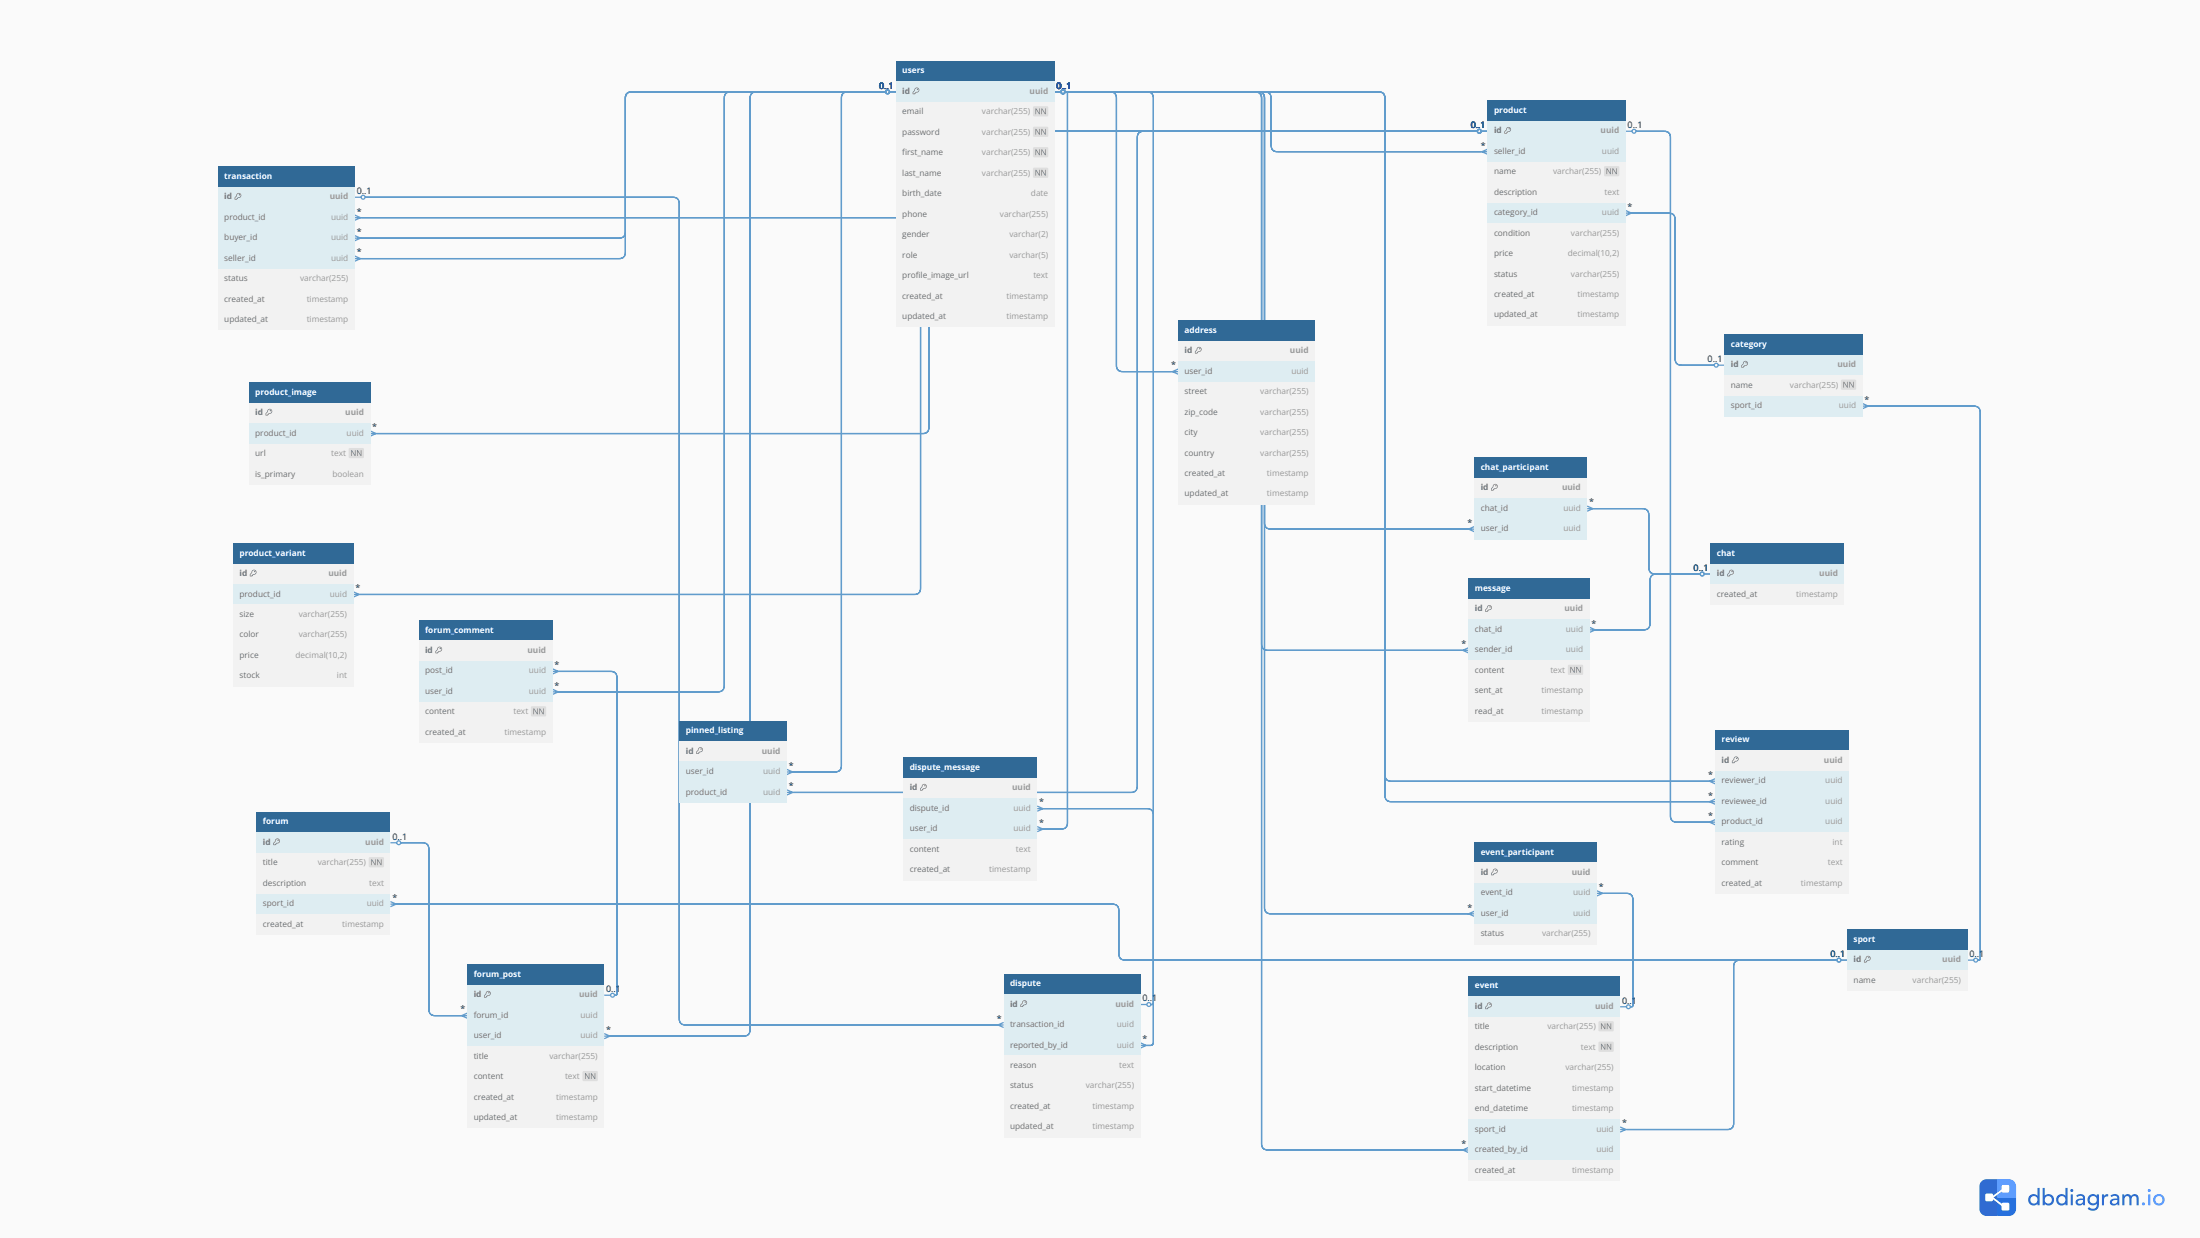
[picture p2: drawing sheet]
<svg xmlns="http://www.w3.org/2000/svg" width="677mm" height="381mm" viewBox="0 0 677 381" stroke-linecap="round" stroke-linejoin="round" font-family="sans-serif">
<path d="M0 0h677.3v381h-677.3z" fill="#fafafa"/>
<path d="M614.9 362.9h3.7a2.15 2.15 0 0 1 2.1 2.2v3.4h-5.8z" fill="#428cff"/>
<path d="M614.9 368.5h5.8v3.6a2.16 2.16 0 0 1-2.1 2.1h-3.7z" fill="#2670de"/>
<path d="M610.1 363.6l1.5-.7h3.3v11.3h-3.3a2.16 2.16 0 0 1-2.2-2.1v-7z" fill="#2161cf"/>
<g fill="#fff">
<path d="M612.5 368.8l4.7-3.4 .3 .5-4.7 3.3z"/>
<path d="M612.8 367.8l4.5 3.5-.3 .4-4.5-3.5z"/>
<path d="M611.4 367.4l1.8-.1 .4 .2v1.8l-.2 .4h-1.8l-.3-.2-.1-1.8zM616.3 364.8l.4-.2 1.7 .1 .2 .3v1.8l-.4 .2h-1.8l-.2-.4zM616.3 370.3l.4-.2 1.7 .1 .2 .4v1.7l-.4 .2h-1.8l-.2-.4z"/>
</g>
<path d="M624.9 368a1.64 1.64 0 0 1 2.4 .1v-2.5h.6v5.3h-.6v-.5a1.71 1.71 0 0 1-2.5 .1 1.71 1.71 0 0 1 .1-2.5zM625 369.3a1.15 1.15 0 0 0 2.3 0 1.15 1.15 0 0 0-2.3 0zM628.9 365.6h.6v2.5a1.68 1.68 0 0 1 2.4 0 1.68 1.68 0 0 1 0 2.3 1.68 1.68 0 0 1-2.4 0v.5h-.6zM629.5 369.3a1.15 1.15 0 0 0 2.3 0 1.15 1.15 0 0 0-2.3 0zM633.5 368a1.64 1.64 0 0 1 2.4 .1v-2.5h.7v5.3h-.7v-.5a1.71 1.71 0 0 1-2.5 .1 1.71 1.71 0 0 1 .1-2.5zM633.7 369.3a1.14 1.14 0 0 0 2.2 0 1.14 1.14 0 0 0-2.2 0zM637.4 366.4a.46 .46 0 0 1 .9 0 .46 .46 0 0 1-.9 0zM637.5 367.6h.7v3.3h-.7zM639.2 368a1.56 1.56 0 0 1 2.7 .6v2.3h-.5v-.5a1.14 1.14 0 0 1-1.8 .5 1.14 1.14 0 0 1 0-1.8l1.7-.2a.95 .95 0 0 0-.7-.9 .95 .95 0 0 0-1 .4zM639.8 369.6a.76 .76 0 0 0 .6 .9 .76 .76 0 0 0 .9-.6v-.6zM643.2 368a1.62 1.62 0 0 1 2.4 .1v-.5h.6v3.3a1.97 1.97 0 0 1-1.4 1.7 1.97 1.97 0 0 1-2.1-.6l.5-.5a1.32 1.32 0 0 0 1.6 .5 1.32 1.32 0 0 0 .7-1.6 1.68 1.68 0 0 1-2.4 0 1.68 1.68 0 0 1 .1-2.4zM643.4 369.2a1.11 1.11 0 0 0 2.2 0 1.11 1.11 0 0 0-2.2 0zM647.1 367.6h.7v.5l.5-.5h.8l-.1 .6a.94 .94 0 0 0-1.2 1.1v1.6h-.7zM649.8 368a1.56 1.56 0 0 1 2.7 .6v2.3h-.6v-.5a1.15 1.15 0 0 1-1.7 .5 1.15 1.15 0 0 1-.1-1.8l1.8-.2a.95 .95 0 0 0-.7-.9 .95 .95 0 0 0-1.1 .4zM650.4 369.6a.76 .76 0 0 0 .6 .9 .76 .76 0 0 0 .8-.6l.1-.6zM653.4 367.6h.6v.5l.2-.3a1.24 1.24 0 0 1 1.9 .3 1.25 1.25 0 0 1 1.6-.5 1.25 1.25 0 0 1 .7 1.4v1.9h-.6v-1.8a.81 .81 0 0 0-.8-1 .81 .81 0 0 0-.8 1v1.8h-.6v-1.7a.82 .82 0 0 0-.8-1.1 .82 .82 0 0 0-.7 1.1v1.7h-.7z" fill="#2161cf"/>
<path d="M659.5 370.5a.46 .46 0 0 1 .9 0 .46 .46 0 0 1-.9 0zM661.3 366.4a.46 .46 0 0 1 .9 0 .46 .46 0 0 1-.9 0zM661.4 367.6h.7v3.3h-.7zM662.9 369.2a1.77 1.77 0 0 1 3.5 0 1.77 1.77 0 0 1-3.5 0zM663.6 369.3a1.15 1.15 0 0 0 2.3 0 1.15 1.15 0 0 0-2.3 0z" fill="#428cff"/>
<g fill="none" stroke="#619ccc" stroke-width=".39">
<path d="M223.5 28.8l-.5 1.4v180.8a1.74 1.74 0 0 1-2 1.9h-48.9h48.9a1.74 1.74 0 0 0 2-1.9v-180.8a1.74 1.74 0 0 1 1.9-1.9h47.8h-47.8zM231.4 28.8l-.5 1.4v286.7a1.74 1.74 0 0 1-1.9 2h-41h41a1.74 1.74 0 0 0 1.9-2v-286.7a1.74 1.74 0 0 1 2-1.9h39.8h-39.8zM259.5 28.8l-.4 1.4v205.4a1.74 1.74 0 0 1-2 2h-12.9h12.9a1.74 1.74 0 0 0 2-2v-205.4a1.74 1.74 0 0 1 1.9-1.9h11.7h-11.7zM273.9 28.3h1.9M324.7 28.3h2M327.9 28.3h.6l.1 .4v224.5a1.74 1.74 0 0 1-1.9 2h-5.4h5.4a1.74 1.74 0 0 0 1.9-2v-224.5l-.1-.4zM327.9 28.3h13.9a1.74 1.74 0 0 1 1.9 1.9v82.2a1.74 1.74 0 0 0 2 2h15.1h-15.1a1.74 1.74 0 0 1-2-2v-82.2a1.74 1.74 0 0 0-1.9-1.9zM327.9 28.3h61.5a1.74 1.74 0 0 1 2 1.9v14.5a1.74 1.74 0 0 0 1.9 2h62.7h-62.7a1.74 1.74 0 0 1-1.9-2v-14.5a1.74 1.74 0 0 0-2-1.9zM327.9 28.3h59.4a1.74 1.74 0 0 1 2 1.9v130.7a1.74 1.74 0 0 0 2 1.9h60.6h-60.6a1.74 1.74 0 0 1-2-1.9v-130.7a1.74 1.74 0 0 0-2-1.9zM327.9 28.3h58.5a1.74 1.74 0 0 1 2 1.9v168a1.74 1.74 0 0 0 2 1.9h59.7h-59.7a1.74 1.74 0 0 1-2-1.9v-168a1.74 1.74 0 0 0-2-1.9zM327.9 28.3h96.5a1.74 1.74 0 0 1 2 1.9v208.3a1.74 1.74 0 0 0 2 1.9h97.7h-97.7a1.74 1.74 0 0 1-2-1.9v-208.3a1.74 1.74 0 0 0-2-1.9zM327.9 28.3h96.5a1.74 1.74 0 0 1 2 1.9v214.6a1.74 1.74 0 0 0 2 1.9h97.7h-97.7a1.74 1.74 0 0 1-2-1.9v-214.6a1.74 1.74 0 0 0-2-1.9z"/>
<path d="M327.9 28.3h25.2a1.74 1.74 0 0 1 2 1.9v290.6a.87 .87 0 0 1-1 .9h-1h1a.87 .87 0 0 0 1-.9v-290.6a1.74 1.74 0 0 0-2-1.9zM327.9 28.3h58.5a1.74 1.74 0 0 1 2 1.9v321.7a1.74 1.74 0 0 0 2 2h59.7h-59.7a1.74 1.74 0 0 1-2-2v-321.7a1.74 1.74 0 0 0-2-1.9zM327.9 28.3h59.4a1.74 1.74 0 0 1 2 1.9v249.1a1.74 1.74 0 0 0 2 1.9h60.6h-60.6a1.74 1.74 0 0 1-2-1.9v-249.1a1.74 1.74 0 0 0-2-1.9zM350.6 40.9l1.5-.5h102.8h-102.8a1.74 1.74 0 0 0-2 2v199.5a1.74 1.74 0 0 1-1.9 2h-104h104a1.74 1.74 0 0 0 1.9-2v-199.5zM456 40.4h2M456 46.7h2M458 45.9l-1.8 .8 1.8 .8M500.5 40.4h2M503.7 40.4h8.6a1.74 1.74 0 0 1 2 2v208.7a1.74 1.74 0 0 0 2 1.9h9.8h-9.8a1.74 1.74 0 0 1-2-1.9v-208.7a1.74 1.74 0 0 0-2-2zM109.2 66.2l1.8 .8-1.8 .8M109.2 72.5l1.8 .8-1.8 .8M109.2 78.8l1.8 .8-1.8 .8"/>
<path d="M109.2 67h2M109.2 73.3h2M109.2 79.6h2M109.2 60.7h2M111.2 67h170.5a1.74 1.74 0 0 0 1.9-2v-22.6a1.74 1.74 0 0 1 2-2h169.3h-169.3a1.74 1.74 0 0 0-2 2v22.6a1.74 1.74 0 0 1-1.9 2zM111.2 73.3h79.4a1.74 1.74 0 0 0 1.9-2v-41.1a1.74 1.74 0 0 1 2-1.9h78.2h-78.2a1.74 1.74 0 0 0-2 1.9v41.1a1.74 1.74 0 0 1-1.9 2zM111.2 79.6h79.4a1.74 1.74 0 0 0 1.9-2v-47.4a1.74 1.74 0 0 1 2-1.9h78.2h-78.2a1.74 1.74 0 0 0-2 1.9v47.4a1.74 1.74 0 0 1-1.9 2zM112.4 60.7h94.7a1.74 1.74 0 0 1 2 2v250.8a1.74 1.74 0 0 0 2 1.9h95.9h-95.9a1.74 1.74 0 0 1-2-1.9v-250.8a1.74 1.74 0 0 0-2-2zM500.5 64.8l1.8 .8-1.8 .8M500.5 65.6h2M502.5 65.6h11.3a1.74 1.74 0 0 1 1.9 2v42.8a1.74 1.74 0 0 0 2 2h10.1h-10.1a1.74 1.74 0 0 1-2-2v-42.8a1.74 1.74 0 0 0-1.9-2zM360.8 114.4h1.9"/>
<path d="M362.7 113.6l-1.7 .8 1.7 .8M529 112.4h1.9M114 132.6l1.8 .8-1.8 .8M114 133.4h2M116 133.4h168a1.74 1.74 0 0 0 2-1.9v-89.1a1.74 1.74 0 0 1 2-2h166.9h-166.9a1.74 1.74 0 0 0-2 2v89.1a1.74 1.74 0 0 1-2 1.9zM573.5 124.2l1.7 .8-1.7 .8M573.5 125h1.9M575.4 125h32.3a1.74 1.74 0 0 1 2 2v168.1l-.2 .3-.6 .1 .6-.1 .2-.3v-168.1a1.74 1.74 0 0 0-2-2zM488.7 155.8l1.7 .7-1.7 .8M488.7 156.5h1.9M490.6 156.5h15.1a1.74 1.74 0 0 1 1.9 2v16.2a1.74 1.74 0 0 0 2 2h13.9h-13.9a1.74 1.74 0 0 1-2-2v-16.2a1.74 1.74 0 0 0-1.9-2zM451.9 162.8h2"/>
<path d="M453.9 162.1l-1.8 .7 1.8 .8M526.6 176.7h-1.9M108.8 182.2l1.8 .7-1.8 .8M108.8 182.9h2M110.8 182.9h170.7a1.74 1.74 0 0 0 1.9-1.9v-138.6a1.74 1.74 0 0 1 2-2h169.5h-169.5a1.74 1.74 0 0 0-2 2v138.6a1.74 1.74 0 0 1-1.9 1.9zM452.1 199.4l-1.8 .7 1.8 .8M489.4 193.1l1.8 .7-1.8 .8M489.4 193.8h2M491.4 193.8h14.6a1.74 1.74 0 0 0 2-1.9v-13.3a1.74 1.74 0 0 1 2-1.9h13.5h-13.5a1.74 1.74 0 0 0-2 1.9v13.3a1.74 1.74 0 0 1-2 1.9zM170.1 205.8l1.8 .8-1.8 .8M170.1 212.1l1.8 .8-1.8 .8M170.1 206.6h2"/>
<path d="M170.1 212.9h2M172.1 206.6h15.9a1.74 1.74 0 0 1 2 2v97.3l-.2 .3-.6 .1 .6-.1 .2-.3v-97.3a1.74 1.74 0 0 0-2-2zM450.1 200.1h2M242.3 236.8l1.7 .8-1.7 .8M242.3 237.6h1.9M528.1 239.6l-1.8 .8 1.8 .8M120.2 259.4h2M123.4 259.4h6.7a1.74 1.74 0 0 1 1.9 1.9v49.3a1.74 1.74 0 0 0 2 2h7.9h-7.9a1.74 1.74 0 0 1-2-2v-49.3a1.74 1.74 0 0 0-1.9-1.9zM242.3 243.1l1.7 .8-1.7 .8M242.3 243.9h1.9M319.3 248.1l1.8 .8-1.8 .8M319.3 254.4l1.8 .8-1.8 .8"/>
<path d="M319.3 248.9h2M319.3 255.2h2M321.3 248.9h31.8a1.74 1.74 0 0 1 2 1.9v58l-.2 .3h-.6h.6l.2-.3v-58a1.74 1.74 0 0 0-2-1.9zM526.1 253h2M526.1 240.4h2M526.1 246.7h2M528.1 252.2l-1.8 .8 1.8 .8M528.1 245.9l-1.8 .8 1.8 .8M120.2 277.5l1.8 .8-1.8 .7M120.2 278.3h2M122.2 278.3h220.3a1.74 1.74 0 0 1 2 1.9v13.3a1.74 1.74 0 0 0 1.9 2h219.2h-219.2a1.74 1.74 0 0 1-1.9-2v-13.3a1.74 1.74 0 0 0-2-1.9zM491.7 274.1l1.7 .8-1.7 .8"/>
<path d="M491.7 274.9h1.9M493.6 274.9h7.2a1.74 1.74 0 0 1 1.9 2v32.5l-.1 .4h-.6h.6l.1-.4v-32.5a1.74 1.74 0 0 0-1.9-2zM451.9 281.2h2M453.9 280.4l-1.8 .8 1.8 .8M534.3 296l-.5 1.5v48.2a1.74 1.74 0 0 1-2 1.9h-31h31a1.74 1.74 0 0 0 2-1.9v-48.2a1.74 1.74 0 0 1 1.9-2h29.9h-29.9zM566.8 295.5h1.9M605.7 295.5h2M141.9 312.6h2M143.9 311.8l-1.8 .8 1.8 .8M186 306.3h2M186 318.1l1.8 .8-1.8 .8M186 318.9h2"/>
<path d="M307 315.4h2M309 314.7l-1.8 .7 1.8 .8M351.2 309.1h1.9M498.8 309.8h2M351.2 321l1.7 .7-1.7 .8M351.2 321.7h1.9M450.1 353.9h2M452.1 353.1l-1.8 .8 1.8 .8M498.8 346.8l1.8 .8-1.8 .8M498.8 347.6h2"/>
<circle cx="273.3" cy="28.3" r=".59"/>
<circle cx="327.3" cy="28.3" r=".59"/>
<circle cx="455.4" cy="40.4" r=".59"/>
<circle cx="503.1" cy="40.4" r=".59"/>
<circle cx="111.8" cy="60.7" r=".59"/>
<circle cx="528.4" cy="112.4" r=".59"/>
<circle cx="524.1" cy="176.7" r=".59"/>
<circle cx="122.8" cy="259.4" r=".59"/>
<circle cx="566.2" cy="295.5" r=".59"/>
<circle cx="608.3" cy="295.5" r=".59"/>
<circle cx="188.6" cy="306.3" r=".59"/>
<circle cx="353.7" cy="309.1" r=".59"/>
<circle cx="501.4" cy="309.8" r=".59"/>
</g>
<path d="M568.7 286h37v6.3h-37z" fill="#306996"/>
<path d="M568.7 292.3h37v6.3h-37z" fill="#deedf2"/>
<path d="M574.8 294.5a.58 .58 0 0 1 .9 .3 .58 .58 0 0 1-.8 .7l-.4 .5h-.4v-.4l.5-.5zM574.6 294.4l-.2 .6-.5 .6v.5l.7 .1 .2-.3a.98 .98 0 0 0 .9-1.5l-.5-.2zM575.2 294.7a.2 .2 0 0 0 .4 0 .2 .2 0 0 0-.4 0z" fill="#707070"/>
<path d="M568.7 298.6h37v6.3h-37z" fill="#f2f2f2"/>
<path d="M275.8 18.8h48.9v6.3h-48.9z" fill="#306996"/>
<path d="M275.8 25.1h48.9v6.3h-48.9z" fill="#deedf2"/>
<path d="M281.9 27.3a.58 .58 0 0 1 .9 .3 .58 .58 0 0 1-.7 .7l-.5 .5h-.4v-.4l.5-.5zM281.7 27.2l-.2 .6-.5 .5v.6l.7 .1 .3-.4a.98 .98 0 0 0 .8-1.4l-.5-.3zM282.3 27.5a.2 .2 0 0 0 .4 0 .2 .2 0 0 0-.4 0z" fill="#707070"/>
<path d="M275.8 31.4h48.9v6.3h-48.9z" fill="#f2f2f2"/>
<path d="M318.1 32.8h4.5v2.9h-4.5z" fill="#dedede"/>
<g fill="#707070">
<path d="M318.8 33.4h.2l1 1.5v-1.5h.1v1.8h-.2l-.9-1.5v1.5h-.2z"/>
<path d="M320.6 33.4h.2l1 1.5v-1.5h.2v1.8h-.3l-.9-1.5v1.5h-.2z"/>
</g>
<path d="M275.8 37.7h48.9v6.3h-48.9z" fill="#f2f2f2"/>
<path d="M318.1 39.1h4.5v2.9h-4.5z" fill="#dedede"/>
<g fill="#707070">
<path d="M318.8 39.7h.2l1 1.5v-1.5h.1v1.7h-.2l-.9-1.4v1.4h-.2z"/>
<path d="M320.6 39.7h.2l1 1.5v-1.5h.2v1.7h-.3l-.9-1.4v1.4h-.2z"/>
</g>
<path d="M275.8 44h48.9v6.3h-48.9z" fill="#f2f2f2"/>
<path d="M318.1 45.4h4.5v2.9h-4.5z" fill="#dedede"/>
<g fill="#707070">
<path d="M318.8 46h.2l1 1.5v-1.5h.1v1.7h-.2l-.9-1.4v1.4h-.2z"/>
<path d="M320.6 46h.2l1 1.5v-1.5h.2v1.7h-.3l-.9-1.4v1.4h-.2z"/>
</g>
<path d="M275.8 50.3h48.9v6.3h-48.9z" fill="#f2f2f2"/>
<path d="M318.1 51.7h4.5v2.9h-4.5z" fill="#dedede"/>
<g fill="#707070">
<path d="M318.8 52.3h.2l1 1.5v-1.5h.1v1.7h-.2l-.9-1.4v1.4h-.2z"/>
<path d="M320.6 52.3h.2l1 1.5v-1.5h.2v1.7h-.3l-.9-1.4v1.4h-.2z"/>
</g>
<g fill="#f2f2f2">
<path d="M275.8 56.6h48.9v6.3h-48.9z"/>
<path d="M275.8 62.9h48.9v6.3h-48.9z"/>
<path d="M275.8 69.2h48.9v6.3h-48.9z"/>
<path d="M275.8 75.5h48.9v6.3h-48.9z"/>
<path d="M275.8 81.8h48.9v6.3h-48.9z"/>
<path d="M275.8 88.1h48.9v6.3h-48.9z"/>
<path d="M275.8 94.4h48.9v6.3h-48.9z"/>
</g>
<path d="M362.7 98.6h42.2v6.3h-42.2z" fill="#306996"/>
<path d="M362.7 104.9h42.2v6.3h-42.2z" fill="#f2f2f2"/>
<path d="M368.8 107.1a.58 .58 0 0 1 .9 .3 .58 .58 0 0 1-.7 .7l-.5 .5h-.4v-.4l.5-.5zM368.6 107l-.2 .6-.5 .6v.5l.7 .1 .3-.4a.98 .98 0 0 0 .8-1.4l-.5-.3zM369.2 107.3a.2 .2 0 0 0 .4 0 .2 .2 0 0 0-.4 0z" fill="#707070"/>
<path d="M362.7 111.2h42.2v6.3h-42.2z" fill="#deedf2"/>
<g fill="#f2f2f2">
<path d="M362.7 117.5h42.2v6.3h-42.2z"/>
<path d="M362.7 123.8h42.2v6.3h-42.2z"/>
<path d="M362.7 130.1h42.2v6.3h-42.2z"/>
<path d="M362.7 136.4h42.2v6.3h-42.2z"/>
<path d="M362.7 142.7h42.2v6.3h-42.2z"/>
<path d="M362.7 149h42.2v6.3h-42.2z"/>
</g>
<path d="M530.9 102.9h42.6v6.3h-42.6z" fill="#306996"/>
<path d="M530.9 109.2h42.6v6.3h-42.6z" fill="#deedf2"/>
<path d="M537 111.4a.58 .58 0 0 1 1 .3 .58 .58 0 0 1-.8 .7l-.5 .5h-.4v-.4l.5-.5zM536.8 111.3l-.2 .6-.5 .6v.5l.7 .1 .3-.3a.98 .98 0 0 0 .8-1.5l-.5-.2zM537.4 111.6a.2 .2 0 0 0 .4 0 .2 .2 0 0 0-.4 0z" fill="#707070"/>
<path d="M530.9 115.5h42.6v6.3h-42.6z" fill="#f2f2f2"/>
<path d="M566.9 116.9h4.5v3l-4.5-.1z" fill="#dedede"/>
<g fill="#707070">
<path d="M567.6 117.5h.2l.9 1.5v-1.5h.2v1.8h-.2l-1-1.5v1.5h-.1z"/>
<path d="M569.4 117.5h.2l.9 1.5v-1.5h.2v1.8h-.2l-1-1.5 .1 1.5h-.2z"/>
</g>
<path d="M530.9 121.8h42.6v6.3h-42.6z" fill="#deedf2"/>
<path d="M458 31h42.5v6.2h-42.5z" fill="#306996"/>
<path d="M458 37.2h42.5v6.3h-42.5z" fill="#deedf2"/>
<path d="M464 39.4a.58 .58 0 0 1 1 .3 .58 .58 0 0 1-.8 .7l-.5 .5h-.3v-.3l.5-.6zM463.9 39.3l-.2 .7-.5 .5v.5l.6 .1 .3-.3a.98 .98 0 0 0 .9-1.5l-.6-.2zM464.4 39.7a.2 .2 0 0 0 .4 0 .2 .2 0 0 0-.4 0z" fill="#707070"/>
<path d="M458 43.5h42.5v6.3h-42.5z" fill="#deedf2"/>
<path d="M458 49.8h42.5v6.3h-42.5z" fill="#f2f2f2"/>
<path d="M493.9 51.2h4.6l-.1 3h-4.5z" fill="#dedede"/>
<g fill="#707070">
<path d="M494.6 51.8h.2l1 1.5v-1.5h.2v1.8h-.3l-.9-1.5v1.5h-.2z"/>
<path d="M496.4 51.8h.3l.9 1.5v-1.5h.2v1.8h-.3l-.9-1.5v1.5h-.2z"/>
</g>
<path d="M458 56.1h42.5v6.3h-42.5z" fill="#f2f2f2"/>
<path d="M458 62.4h42.5v6.3h-42.5z" fill="#deedf2"/>
<g fill="#f2f2f2">
<path d="M458 68.7h42.5v6.3h-42.5z"/>
<path d="M458 75h42.5v6.3h-42.5z"/>
<path d="M458 81.3h42.5v6.3h-42.5z"/>
<path d="M458 87.6h42.5v6.3h-42.5z"/>
<path d="M458 93.9h42.5v6.3h-42.5z"/>
</g>
<path d="M71.8 167.2h37v6.3h-37z" fill="#306996"/>
<path d="M71.8 173.5h37v6.3h-37z" fill="#f2f2f2"/>
<path d="M77.8 175.7a.58 .58 0 0 1 1 .3 .58 .58 0 0 1-.8 .6l-.5 .6h-.4v-.4l.5-.5zM77.7 175.6l-.3 .6-.5 .5v.6l.7 .1 .3-.4a.98 .98 0 0 0 .9-1.4l-.6-.3zM78.2 175.9a.2 .2 0 0 0 .4 0 .2 .2 0 0 0-.4 0z" fill="#707070"/>
<path d="M71.8 179.8h37v6.3h-37z" fill="#deedf2"/>
<g fill="#f2f2f2">
<path d="M71.8 186.1h37v6.3h-37z"/>
<path d="M71.8 192.4h37v6.3h-37z"/>
<path d="M71.8 198.7h37v6.3h-37z"/>
<path d="M71.8 205h37v6.3h-37z"/>
</g>
<path d="M76.6 117.7h37.4v6.3h-37.4z" fill="#306996"/>
<path d="M76.6 124h37.4v6.3h-37.4z" fill="#f2f2f2"/>
<path d="M82.6 126.2a.58 .58 0 0 1 1 .3 .58 .58 0 0 1-.8 .6l-.5 .6h-.3v-.4l.5-.5zM82.5 126l-.2 .7-.5 .5v.6l.6 .1 .3-.4a.98 .98 0 0 0 .9-1.5l-.6-.2zM83 126.4a.2 .2 0 0 0 .4 0 .2 .2 0 0 0-.4 0z" fill="#707070"/>
<path d="M76.6 130.3h37.4v6.3h-37.4z" fill="#deedf2"/>
<path d="M76.6 136.6h37.4v6.3h-37.4z" fill="#f2f2f2"/>
<path d="M107.4 138h4.6l-.1 2.9h-4.5z" fill="#dedede"/>
<g fill="#707070">
<path d="M108.1 138.5h.2l1 1.5v-1.5h.2v1.8h-.3l-.9-1.5v1.5h-.2z"/>
<path d="M109.9 138.5h.3l.9 1.5v-1.5h.2v1.8h-.3l-.9-1.5v1.5h-.2z"/>
</g>
<path d="M76.6 142.9h37.4v6.3h-37.4z" fill="#f2f2f2"/>
<path d="M526.6 167.2h41.3v6.3h-41.3z" fill="#306996"/>
<path d="M526.6 173.5h41.3v6.3h-41.3z" fill="#deedf2"/>
<path d="M532.7 175.7a.58 .58 0 0 1 .9 .3 .58 .58 0 0 1-.7 .6l-.5 .6h-.4v-.4l.5-.5zM532.5 175.6l-.2 .6-.5 .5v.6l.7 .1 .3-.4a.98 .98 0 0 0 .8-1.4l-.5-.3zM533.1 175.9a.2 .2 0 0 0 .4 0 .2 .2 0 0 0-.4 0z" fill="#707070"/>
<path d="M526.6 179.8h41.3v6.3h-41.3z" fill="#f2f2f2"/>
<path d="M453.9 140.8h34.8v6.3h-34.8z" fill="#306996"/>
<path d="M453.9 147.1h34.8v6.3h-34.8z" fill="#f2f2f2"/>
<path d="M459.9 149.3a.58 .58 0 0 1 1 .3 .58 .58 0 0 1-.8 .6l-.5 .6h-.3v-.4l.5-.5zM459.8 149.1l-.2 .7-.5 .5v.6l.6 .1 .3-.4a.98 .98 0 0 0 .9-1.5l-.5-.2zM460.4 149.5a.19 .19 0 0 0 .3 0 .19 .19 0 0 0-.3 0z" fill="#707070"/>
<g fill="#deedf2">
<path d="M453.9 153.4h34.8v6.3h-34.8z"/>
<path d="M453.9 159.7h34.8v6.3h-34.8z"/>
</g>
<path d="M452.1 178.1h37.3v6.3h-37.3z" fill="#306996"/>
<path d="M452.1 184.4h37.3v6.3h-37.3z" fill="#f2f2f2"/>
<path d="M458.1 186.6a.58 .58 0 0 1 1 .3 .58 .58 0 0 1-.8 .6l-.5 .6h-.3v-.4l.5-.5zM458 186.4l-.2 .7-.5 .5v.6l.6 .1 .3-.4a.98 .98 0 0 0 .9-1.5l-.5-.2zM458.6 186.8a.19 .19 0 0 0 .3 0 .19 .19 0 0 0-.3 0z" fill="#707070"/>
<g fill="#deedf2">
<path d="M452.1 190.7h37.3v6.3h-37.3z"/>
<path d="M452.1 197h37.3v6.3h-37.3z"/>
</g>
<path d="M452.1 203.3h37.3v6.3h-37.3z" fill="#f2f2f2"/>
<path d="M482.8 204.7h4.5v2.9h-4.5z" fill="#dedede"/>
<g fill="#707070">
<path d="M483.5 205.3h.2l1 1.4-.1-1.4h.2v1.7h-.2l-.9-1.5v1.5h-.2z"/>
<path d="M485.3 205.3h.2l1 1.4v-1.4h.1v1.7h-.2l-.9-1.5v1.5h-.2z"/>
</g>
<g fill="#f2f2f2">
<path d="M452.1 209.6h37.3v6.3h-37.3z"/>
<path d="M452.1 215.9h37.3v6.3h-37.3z"/>
</g>
<path d="M67.1 51.3h42.1v6.3h-42.1z" fill="#306996"/>
<path d="M67.1 57.6h42.1v6.2h-42.1z" fill="#deedf2"/>
<path d="M73.1 59.7a.58 .58 0 0 1 1 .3 .58 .58 0 0 1-.8 .7l-.5 .5h-.4v-.3l.6-.6zM73 59.6l-.2 .7-.6 .5v.5l.7 .1 .3-.3a.98 .98 0 0 0 .9-1.5l-.6-.2zM73.5 60a.2 .2 0 0 0 .4 0 .2 .2 0 0 0-.4 0z" fill="#707070"/>
<g fill="#deedf2">
<path d="M67.1 63.8h42.1v6.3h-42.1z"/>
<path d="M67.1 70.1h42.1v6.3h-42.1z"/>
<path d="M67.1 76.4h42.1v6.3h-42.1z"/>
</g>
<g fill="#f2f2f2">
<path d="M67.1 82.7h42.1v6.3h-42.1z"/>
<path d="M67.1 89h42.1v6.3h-42.1z"/>
<path d="M67.1 95.3h42.1v6.3h-42.1z"/>
</g>
<path d="M528.1 224.7h41.2v6.3h-41.2z" fill="#306996"/>
<path d="M528.1 231h41.2v6.3h-41.2z" fill="#f2f2f2"/>
<path d="M534.1 233.2a.58 .58 0 0 1 1 .3 .58 .58 0 0 1-.8 .6l-.5 .6h-.4v-.4l.6-.5zM534 233l-.3 .7-.5 .5v.6l.7 .1 .3-.4a.98 .98 0 0 0 .9-1.5l-.6-.2zM534.5 233.4a.2 .2 0 0 0 .4 0 .2 .2 0 0 0-.4 0z" fill="#707070"/>
<g fill="#deedf2">
<path d="M528.1 237.3h41.2v6.3h-41.2z"/>
<path d="M528.1 243.6h41.2v6.3h-41.2z"/>
<path d="M528.1 249.9h41.2v6.3h-41.2z"/>
</g>
<g fill="#f2f2f2">
<path d="M528.1 256.2h41.2v6.3h-41.2z"/>
<path d="M528.1 262.5h41.2v6.3h-41.2z"/>
<path d="M528.1 268.8h41.2v6.3h-41.2z"/>
</g>
<path d="M209.2 221.8h33.1v6.3h-33.1z" fill="#306996"/>
<path d="M209.2 228.1h33.1v6.3h-33.1z" fill="#f2f2f2"/>
<path d="M215.2 230.3a.58 .58 0 0 1 1 .3 .58 .58 0 0 1-.8 .7l-.5 .5h-.4v-.4l.6-.5zM215.1 230.2l-.2 .6-.5 .6-.1 .5 .7 .1 .3-.4a.98 .98 0 0 0 .9-1.4l-.6-.2zM215.6 230.5a.2 .2 0 0 0 .4 0 .2 .2 0 0 0-.4 0z" fill="#707070"/>
<g fill="#deedf2">
<path d="M209.2 234.4h33.1v6.3h-33.1z"/>
<path d="M209.2 240.7h33.1v6.3h-33.1z"/>
</g>
<path d="M309 299.7h42.2v6.3h-42.2z" fill="#306996"/>
<path d="M309 306h42.2v6.3h-42.2z" fill="#deedf2"/>
<path d="M315 308.2a.58 .58 0 0 1 1 .3 .58 .58 0 0 1-.8 .6l-.5 .6h-.4v-.4l.6-.5zM314.9 308l-.2 .7-.5 .5v.6l.6 .1 .3-.4a.98 .98 0 0 0 .9-1.5l-.6-.2zM315.4 308.4a.2 .2 0 0 0 .4 0 .2 .2 0 0 0-.4 0z" fill="#707070"/>
<g fill="#deedf2">
<path d="M309 312.3h42.2v6.3h-42.2z"/>
<path d="M309 318.6h42.2v6.3h-42.2z"/>
</g>
<g fill="#f2f2f2">
<path d="M309 324.9h42.2v6.3h-42.2z"/>
<path d="M309 331.2h42.2v6.3h-42.2z"/>
<path d="M309 337.5h42.2v6.3h-42.2z"/>
<path d="M309 343.8h42.2v6.3h-42.2z"/>
</g>
<path d="M278.1 233.1h41.2v6.3h-41.2z" fill="#306996"/>
<path d="M278.1 239.4h41.2v6.3h-41.2z" fill="#f2f2f2"/>
<path d="M284.2 241.6a.58 .58 0 0 1 .9 .3 .58 .58 0 0 1-.8 .7l-.4 .5h-.4v-.4l.5-.5zM284 241.5l-.2 .6-.5 .5v.6l.6 .1 .3-.4a.98 .98 0 0 0 .9-1.4l-.5-.3zM284.6 241.8a.19 .19 0 0 0 .3 0 .19 .19 0 0 0-.3 0z" fill="#707070"/>
<g fill="#deedf2">
<path d="M278.1 245.7h41.2v6.3h-41.2z"/>
<path d="M278.1 252h41.2v6.3h-41.2z"/>
</g>
<g fill="#f2f2f2">
<path d="M278.1 258.3h41.2v6.3h-41.2z"/>
<path d="M278.1 264.6h41.2v6.3h-41.2z"/>
</g>
<path d="M79 249.9h41.2v6.3h-41.2z" fill="#306996"/>
<path d="M79 256.2h41.2v6.3h-41.2z" fill="#deedf2"/>
<path d="M85 258.4a.58 .58 0 0 1 1 .3 .58 .58 0 0 1-.8 .6l-.5 .6h-.4v-.4l.6-.5zM84.9 258.3l-.2 .6-.6 .5v.6l.7 .1 .3-.4a.98 .98 0 0 0 .9-1.4l-.6-.3zM85.4 258.6a.2 .2 0 0 0 .4 0 .2 .2 0 0 0-.4 0z" fill="#707070"/>
<path d="M79 262.5h41.2v6.3h-41.2z" fill="#f2f2f2"/>
<path d="M113.6 263.9h4.5v2.9h-4.5z" fill="#dedede"/>
<g fill="#707070">
<path d="M114.3 264.5h.2l1 1.5v-1.5h.1v1.7h-.2l-.9-1.4v1.4h-.2z"/>
<path d="M116.1 264.5h.2l1 1.5v-1.5h.2v1.7h-.3l-.9-1.4v1.4h-.2z"/>
</g>
<path d="M79 268.8h41.2v6.3h-41.2z" fill="#f2f2f2"/>
<path d="M79 275.1h41.2v6.3h-41.2z" fill="#deedf2"/>
<path d="M79 281.4h41.2v6.3h-41.2z" fill="#f2f2f2"/>
<path d="M143.9 296.8h42.1v6.3h-42.1z" fill="#306996"/>
<path d="M143.9 303.1h42.1v6.3h-42.1z" fill="#deedf2"/>
<path d="M149.9 305.3a.58 .58 0 0 1 1 .3 .58 .58 0 0 1-.8 .7l-.5 .5h-.4v-.4l.6-.5zM149.8 305.2l-.3 .6-.5 .6v.5l.7 .1 .3-.4a.98 .98 0 0 0 .9-1.4l-.6-.2zM150.3 305.5a.2 .2 0 0 0 .4 0 .2 .2 0 0 0-.4 0z" fill="#707070"/>
<g fill="#deedf2">
<path d="M143.9 309.4h42.1v6.3h-42.1z"/>
<path d="M143.9 315.7h42.1v6.3h-42.1z"/>
</g>
<g fill="#f2f2f2">
<path d="M143.9 322h42.1v6.3h-42.1z"/>
<path d="M143.9 328.3h42.1v6.3h-42.1z"/>
</g>
<path d="M179.5 329.7h4.5l-.1 2.9h-4.5z" fill="#dedede"/>
<g fill="#707070">
<path d="M180.1 330.3h.3l.9 1.5v-1.5h.2v1.8h-.3l-.9-1.5v1.5h-.2z"/>
<path d="M181.9 330.3h.3l.9 1.5v-1.5h.2v1.8h-.3l-.9-1.5v1.5h-.2z"/>
</g>
<g fill="#f2f2f2">
<path d="M143.9 334.6h42.1v6.3h-42.1z"/>
<path d="M143.9 340.9h42.1v6.3h-42.1z"/>
</g>
<path d="M128.9 190.9h41.2v6.3h-41.2z" fill="#306996"/>
<path d="M128.9 197.2h41.2v6.3h-41.2z" fill="#f2f2f2"/>
<path d="M134.9 199.4a.58 .58 0 0 1 1 .3 .58 .58 0 0 1-.8 .6l-.5 .6h-.3v-.4l.5-.6zM134.8 199.2l-.2 .7-.5 .5v.6l.6 .1 .3-.4a.98 .98 0 0 0 .9-1.5l-.5-.2zM135.4 199.6a.19 .19 0 0 0 .3 0 .19 .19 0 0 0-.3 0z" fill="#707070"/>
<g fill="#deedf2">
<path d="M128.9 203.5h41.2v6.3h-41.2z"/>
<path d="M128.9 209.8h41.2v6.3h-41.2z"/>
</g>
<path d="M128.9 216.1h41.2v6.3h-41.2z" fill="#f2f2f2"/>
<path d="M163.6 217.5h4.5l-.1 2.9h-4.5z" fill="#dedede"/>
<g fill="#707070">
<path d="M164.2 218h.3l.9 1.5v-1.5h.2v1.8h-.3l-.9-1.5v1.5h-.2z"/>
<path d="M166 218h.3l.9 1.5v-1.5h.2v1.8h-.3l-.9-1.5v1.5h-.2z"/>
</g>
<path d="M128.9 222.4h41.2v6.3h-41.2z" fill="#f2f2f2"/>
<path d="M452.1 300.4h46.7v6.3h-46.7z" fill="#306996"/>
<path d="M452.1 306.7h46.7v6.3h-46.7z" fill="#deedf2"/>
<path d="M458.1 308.9a.58 .58 0 0 1 1 .3 .58 .58 0 0 1-.8 .6l-.5 .6h-.3v-.4l.5-.5zM458 308.7l-.2 .7-.5 .5v.6l.6 .1 .3-.4a.98 .98 0 0 0 .9-1.5l-.5-.2zM458.6 309.1a.19 .19 0 0 0 .3 0 .19 .19 0 0 0-.3 0z" fill="#707070"/>
<path d="M452.1 313h46.7v6.3h-46.7z" fill="#f2f2f2"/>
<path d="M492.2 314.4h4.5v2.9h-4.5z" fill="#dedede"/>
<g fill="#707070">
<path d="M492.9 315h.2l1 1.4v-1.4h.1v1.7h-.2l-.9-1.5v1.5h-.2z"/>
<path d="M494.7 315h.2l1 1.4v-1.4h.1v1.7h-.2l-.9-1.5v1.5h-.2z"/>
</g>
<path d="M452.1 319.3h46.7v6.3h-46.7z" fill="#f2f2f2"/>
<path d="M492.2 320.7h4.5v2.9h-4.5z" fill="#dedede"/>
<g fill="#707070">
<path d="M492.9 321.3h.2l1 1.4v-1.4h.1v1.7h-.2l-.9-1.5v1.5h-.2z"/>
<path d="M494.7 321.3h.2l1 1.4v-1.4h.1v1.7h-.2l-.9-1.5v1.5h-.2z"/>
</g>
<g fill="#f2f2f2">
<path d="M452.1 325.6h46.7v6.3h-46.7z"/>
<path d="M452.1 331.9h46.7v6.3h-46.7z"/>
<path d="M452.1 338.2h46.7v6.3h-46.7z"/>
</g>
<g fill="#deedf2">
<path d="M452.1 344.5h46.7v6.3h-46.7z"/>
<path d="M452.1 350.8h46.7v6.3h-46.7z"/>
</g>
<path d="M452.1 357.1h46.7v6.3h-46.7z" fill="#f2f2f2"/>
<path d="M453.9 259.2h37.8v6.3h-37.8z" fill="#306996"/>
<path d="M453.9 265.5h37.8v6.3h-37.8z" fill="#f2f2f2"/>
<path d="M459.9 267.7a.58 .58 0 0 1 1 .3 .58 .58 0 0 1-.8 .6l-.5 .6h-.3v-.4l.5-.5zM459.8 267.5l-.2 .7-.5 .5v.6l.6 .1 .3-.4a.98 .98 0 0 0 .9-1.5l-.5-.2zM460.4 267.9a.19 .19 0 0 0 .3 0 .19 .19 0 0 0-.3 0z" fill="#707070"/>
<g fill="#deedf2">
<path d="M453.9 271.8h37.8v6.3h-37.8z"/>
<path d="M453.9 278.1h37.8v6.3h-37.8z"/>
</g>
<path d="M453.9 284.4h37.8v6.3h-37.8z" fill="#f2f2f2"/>
<g font-size="2.8">
<text x="270.6" y="27.3">0..1</text>
<text x="325.3" y="27.3">0..1</text>
<text x="452.8" y="39.4">0..1</text>
<text x="501.1" y="39.4">0..1</text>
<text x="455.9" y="45.7">*</text>
<text x="109.8" y="59.7">0..1</text>
<text x="501.1" y="64.6">*</text>
<text x="109.8" y="66">*</text>
<text x="109.8" y="72.3">*</text>
<text x="109.8" y="78.6">*</text>
<text x="360.6" y="113.4">*</text>
<text x="525.8" y="111.4">0..1</text>
<text x="574.1" y="124">*</text>
<text x="114.6" y="132.4">*</text>
<text x="489.2" y="155.6">*</text>
<text x="451.8" y="161.9">*</text>
<text x="521.4" y="175.7">0..1</text>
<text x="109.4" y="182">*</text>
<text x="490" y="192.9">*</text>
<text x="450" y="199.2">*</text>
<text x="170.7" y="205.6">*</text>
<text x="170.7" y="211.9">*</text>
<text x="242.9" y="236.6">*</text>
<text x="526" y="239.4">*</text>
<text x="242.9" y="242.9">*</text>
<text x="526" y="245.7">*</text>
<text x="319.9" y="247.9">*</text>
<text x="319.9" y="254.2">*</text>
<text x="526" y="252">*</text>
<text x="120.8" y="258.4">0..1</text>
<text x="492.2" y="274">*</text>
<text x="120.8" y="277.3">*</text>
<text x="451.8" y="280.2">*</text>
<text x="563.5" y="294.5">0..1</text>
<text x="606.3" y="294.5">0..1</text>
<text x="186.6" y="305.3">0..1</text>
<text x="141.8" y="311.6">*</text>
<text x="351.7" y="308.2">0..1</text>
<text x="499.4" y="308.9">0..1</text>
<text x="186.6" y="317.9">*</text>
<text x="306.9" y="314.5">*</text>
<text x="351.7" y="320.8">*</text>
<text x="499.4" y="346.6">*</text>
<text x="450" y="352.9">*</text>
</g>
<g font-size="2.6" fill="#fff">
<text x="277.8" y="22.6">users</text>
<text x="460" y="34.7">product</text>
<text x="69" y="55">transaction</text>
<text x="364.7" y="102.4">address</text>
<text x="532.9" y="106.7">category</text>
<text x="78.6" y="121.5">product_image</text>
<text x="455.9" y="144.6">chat_participant</text>
<text x="73.7" y="171">product_variant</text>
<text x="528.6" y="171">chat</text>
<text x="454.1" y="181.9">message</text>
<text x="130.9" y="194.7">forum_comment</text>
<text x="211.2" y="225.6">pinned_listing</text>
<text x="530" y="228.5">review</text>
<text x="280.1" y="236.9">dispute_message</text>
<text x="80.9" y="253.7">forum</text>
<text x="455.9" y="263">event_participant</text>
<text x="570.7" y="289.8">sport</text>
<text x="145.8" y="300.6">forum_post</text>
<text x="311" y="303.5">dispute</text>
<text x="454.1" y="304.2">event</text>
</g>
<g font-size="2.6" fill="#6f6f6f">
<text x="277.8" y="28.9">id</text>
<text x="277.8" y="35.2">email</text>
<text x="277.8" y="41.5">password</text>
<text x="460" y="41">id</text>
<text x="277.8" y="47.8">first_name</text>
<text x="460" y="47.3">seller_id</text>
<text x="460" y="53.6">name</text>
<text x="277.8" y="54.1">last_name</text>
<text x="460" y="59.9">description</text>
<text x="69" y="61.3">id</text>
<text x="277.8" y="60.4">birth_date</text>
<text x="69" y="67.6">product_id</text>
<text x="277.8" y="66.7">phone</text>
<text x="460" y="66.2">category_id</text>
<text x="69" y="73.9">buyer_id</text>
<text x="277.8" y="73">gender</text>
<text x="460" y="72.5">condition</text>
<text x="69" y="80.2">seller_id</text>
<text x="277.8" y="79.3">role</text>
<text x="460" y="78.8">price</text>
<text x="69" y="86.5">status</text>
<text x="277.8" y="85.6">profile_image_url</text>
<text x="460" y="85.1">status</text>
<text x="69" y="92.8">created_at</text>
<text x="277.8" y="91.9">created_at</text>
<text x="460" y="91.4">created_at</text>
<text x="69" y="99.1">updated_at</text>
<text x="277.8" y="98.2">updated_at</text>
<text x="460" y="97.7">updated_at</text>
<text x="364.7" y="108.7">id</text>
<text x="532.9" y="113">id</text>
<text x="364.7" y="115">user_id</text>
<text x="532.9" y="119.3">name</text>
<text x="364.7" y="121.3">street</text>
<text x="532.9" y="125.6">sport_id</text>
<text x="78.6" y="127.8">id</text>
<text x="364.7" y="127.6">zip_code</text>
<text x="78.6" y="134.1">product_id</text>
<text x="364.7" y="133.9">city</text>
<text x="78.6" y="140.4">url</text>
<text x="364.7" y="140.2">country</text>
<text x="78.6" y="146.7">is_primary</text>
<text x="364.7" y="146.5">created_at</text>
<text x="364.7" y="152.8">updated_at</text>
<text x="455.9" y="150.9">id</text>
<text x="455.9" y="157.2">chat_id</text>
<text x="455.9" y="163.5">user_id</text>
<text x="73.7" y="177.3">id</text>
<text x="528.6" y="177.3">id</text>
<text x="73.7" y="183.6">product_id</text>
<text x="528.6" y="183.6">created_at</text>
<text x="73.7" y="189.9">size</text>
<text x="454.1" y="188.2">id</text>
<text x="73.7" y="196.2">color</text>
<text x="454.1" y="194.5">chat_id</text>
<text x="73.7" y="202.5">price</text>
<text x="130.9" y="201">id</text>
<text x="454.1" y="200.8">sender_id</text>
<text x="73.7" y="208.8">stock</text>
<text x="130.9" y="207.3">post_id</text>
<text x="454.1" y="207.1">content</text>
<text x="130.9" y="213.6">user_id</text>
<text x="454.1" y="213.4">sent_at</text>
<text x="130.9" y="219.9">content</text>
<text x="454.1" y="219.7">read_at</text>
<text x="130.9" y="226.2">created_at</text>
<text x="211.2" y="231.9">id</text>
<text x="211.2" y="238.2">user_id</text>
<text x="530" y="234.8">id</text>
<text x="211.2" y="244.5">product_id</text>
<text x="280.1" y="243.2">id</text>
<text x="530" y="241.1">reviewer_id</text>
<text x="280.1" y="249.5">dispute_id</text>
<text x="530" y="247.4">reviewee_id</text>
<text x="280.1" y="255.8">user_id</text>
<text x="530" y="253.7">product_id</text>
<text x="80.9" y="260">id</text>
<text x="280.1" y="262.1">content</text>
<text x="530" y="260">rating</text>
<text x="80.9" y="266.3">title</text>
<text x="280.1" y="268.4">created_at</text>
<text x="455.9" y="269.3">id</text>
<text x="530" y="266.3">comment</text>
<text x="80.9" y="272.6">description</text>
<text x="455.9" y="275.6">event_id</text>
<text x="530" y="272.6">created_at</text>
<text x="80.9" y="278.9">sport_id</text>
<text x="455.9" y="281.9">user_id</text>
<text x="80.9" y="285.2">created_at</text>
<text x="455.9" y="288.2">status</text>
<text x="570.7" y="296.1">id</text>
<text x="570.7" y="302.4">name</text>
<text x="145.8" y="306.9">id</text>
<text x="311" y="309.8">id</text>
<text x="454.1" y="310.5">id</text>
<text x="145.8" y="313.2">forum_id</text>
<text x="311" y="316.1">transaction_id</text>
<text x="454.1" y="316.8">title</text>
<text x="145.8" y="319.5">user_id</text>
<text x="311" y="322.4">reported_by_id</text>
<text x="454.1" y="323.1">description</text>
<text x="145.8" y="325.8">title</text>
<text x="311" y="328.7">reason</text>
<text x="454.1" y="329.4">location</text>
<text x="145.8" y="332.1">content</text>
<text x="311" y="335">status</text>
<text x="454.1" y="335.7">start_datetime</text>
<text x="145.8" y="338.4">created_at</text>
<text x="311" y="341.3">created_at</text>
<text x="454.1" y="342">end_datetime</text>
<text x="145.8" y="344.7">updated_at</text>
<text x="311" y="347.6">updated_at</text>
<text x="454.1" y="348.3">sport_id</text>
<text x="454.1" y="354.6">created_by_id</text>
<text x="454.1" y="360.9">created_at</text>
</g>
<g font-size="2.6" fill="#999">
<text x="317" y="28.9">uuid</text>
<text x="302.3" y="35.2">varchar(255)</text>
<text x="302.3" y="41.5">varchar(255)</text>
<text x="492.8" y="41">uuid</text>
<text x="302.3" y="47.8">varchar(255)</text>
<text x="493.2" y="47.3">uuid</text>
<text x="478.1" y="53.6">varchar(255)</text>
<text x="302.3" y="54.1">varchar(255)</text>
<text x="494" y="59.9">text</text>
<text x="101.5" y="61.3">uuid</text>
<text x="317.4" y="60.4">date</text>
<text x="101.9" y="67.6">uuid</text>
<text x="307.8" y="66.7">varchar(255)</text>
<text x="493.2" y="66.2">uuid</text>
<text x="101.9" y="73.9">uuid</text>
<text x="310.8" y="73">varchar(2)</text>
<text x="483.7" y="72.5">varchar(255)</text>
<text x="101.9" y="80.2">uuid</text>
<text x="310.8" y="79.3">varchar(5)</text>
<text x="482.7" y="78.8">decimal(10,2)</text>
<text x="92.4" y="86.5">varchar(255)</text>
<text x="318.1" y="85.6">text</text>
<text x="483.7" y="85.1">varchar(255)</text>
<text x="94.4" y="92.8">timestamp</text>
<text x="309.9" y="91.9">timestamp</text>
<text x="485.7" y="91.4">timestamp</text>
<text x="94.4" y="99.1">timestamp</text>
<text x="309.9" y="98.2">timestamp</text>
<text x="485.7" y="97.7">timestamp</text>
<text x="397.2" y="108.7">uuid</text>
<text x="565.7" y="113">uuid</text>
<text x="397.6" y="115">uuid</text>
<text x="551.1" y="119.3">varchar(255)</text>
<text x="388" y="121.3">varchar(255)</text>
<text x="566.1" y="125.6">uuid</text>
<text x="106.3" y="127.8">uuid</text>
<text x="388" y="127.6">varchar(255)</text>
<text x="106.7" y="134.1">uuid</text>
<text x="388" y="133.9">varchar(255)</text>
<text x="101.9" y="140.4">text</text>
<text x="388" y="140.2">varchar(255)</text>
<text x="102.3" y="146.7">boolean</text>
<text x="390.1" y="146.5">timestamp</text>
<text x="390.1" y="152.8">timestamp</text>
<text x="480.9" y="150.9">uuid</text>
<text x="481.3" y="157.2">uuid</text>
<text x="481.3" y="163.5">uuid</text>
<text x="101.1" y="177.3">uuid</text>
<text x="560.1" y="177.3">uuid</text>
<text x="101.5" y="183.6">uuid</text>
<text x="553" y="183.6">timestamp</text>
<text x="92" y="189.9">varchar(255)</text>
<text x="481.7" y="188.2">uuid</text>
<text x="92" y="196.2">varchar(255)</text>
<text x="482.1" y="194.5">uuid</text>
<text x="91" y="202.5">decimal(10,2)</text>
<text x="162.4" y="201">uuid</text>
<text x="482.1" y="200.8">uuid</text>
<text x="103.7" y="208.8">int</text>
<text x="162.8" y="207.3">uuid</text>
<text x="477.3" y="207.1">text</text>
<text x="162.8" y="213.6">uuid</text>
<text x="474.6" y="213.4">timestamp</text>
<text x="158.1" y="219.9">text</text>
<text x="474.6" y="219.7">timestamp</text>
<text x="155.3" y="226.2">timestamp</text>
<text x="234.5" y="231.9">uuid</text>
<text x="235" y="238.2">uuid</text>
<text x="561.6" y="234.8">uuid</text>
<text x="235" y="244.5">uuid</text>
<text x="311.6" y="243.2">uuid</text>
<text x="562" y="241.1">uuid</text>
<text x="312" y="249.5">uuid</text>
<text x="562" y="247.4">uuid</text>
<text x="312" y="255.8">uuid</text>
<text x="562" y="253.7">uuid</text>
<text x="112.5" y="260">uuid</text>
<text x="312.8" y="262.1">text</text>
<text x="564.2" y="260">int</text>
<text x="97.8" y="266.3">varchar(255)</text>
<text x="304.5" y="268.4">timestamp</text>
<text x="483.9" y="269.3">uuid</text>
<text x="562.7" y="266.3">text</text>
<text x="113.6" y="272.6">text</text>
<text x="484.3" y="275.6">uuid</text>
<text x="554.5" y="272.6">timestamp</text>
<text x="112.9" y="278.9">uuid</text>
<text x="484.3" y="281.9">uuid</text>
<text x="105.4" y="285.2">timestamp</text>
<text x="474.8" y="288.2">varchar(255)</text>
<text x="598" y="296.1">uuid</text>
<text x="588.9" y="302.4">varchar(255)</text>
<text x="178.3" y="306.9">uuid</text>
<text x="343.4" y="309.8">uuid</text>
<text x="491.1" y="310.5">uuid</text>
<text x="178.7" y="313.2">uuid</text>
<text x="343.8" y="316.1">uuid</text>
<text x="476.4" y="316.8">varchar(255)</text>
<text x="178.7" y="319.5">uuid</text>
<text x="343.8" y="322.4">uuid</text>
<text x="486.7" y="323.1">text</text>
<text x="169.2" y="325.8">varchar(255)</text>
<text x="344.6" y="328.7">text</text>
<text x="481.9" y="329.4">varchar(255)</text>
<text x="174" y="332.1">text</text>
<text x="334.3" y="335">varchar(255)</text>
<text x="484" y="335.7">timestamp</text>
<text x="171.2" y="338.4">timestamp</text>
<text x="336.3" y="341.3">timestamp</text>
<text x="484" y="342">timestamp</text>
<text x="171.2" y="344.7">timestamp</text>
<text x="336.3" y="347.6">timestamp</text>
<text x="491.5" y="348.3">uuid</text>
<text x="491.5" y="354.6">uuid</text>
<text x="484" y="360.9">timestamp</text>
</g>
</svg>
